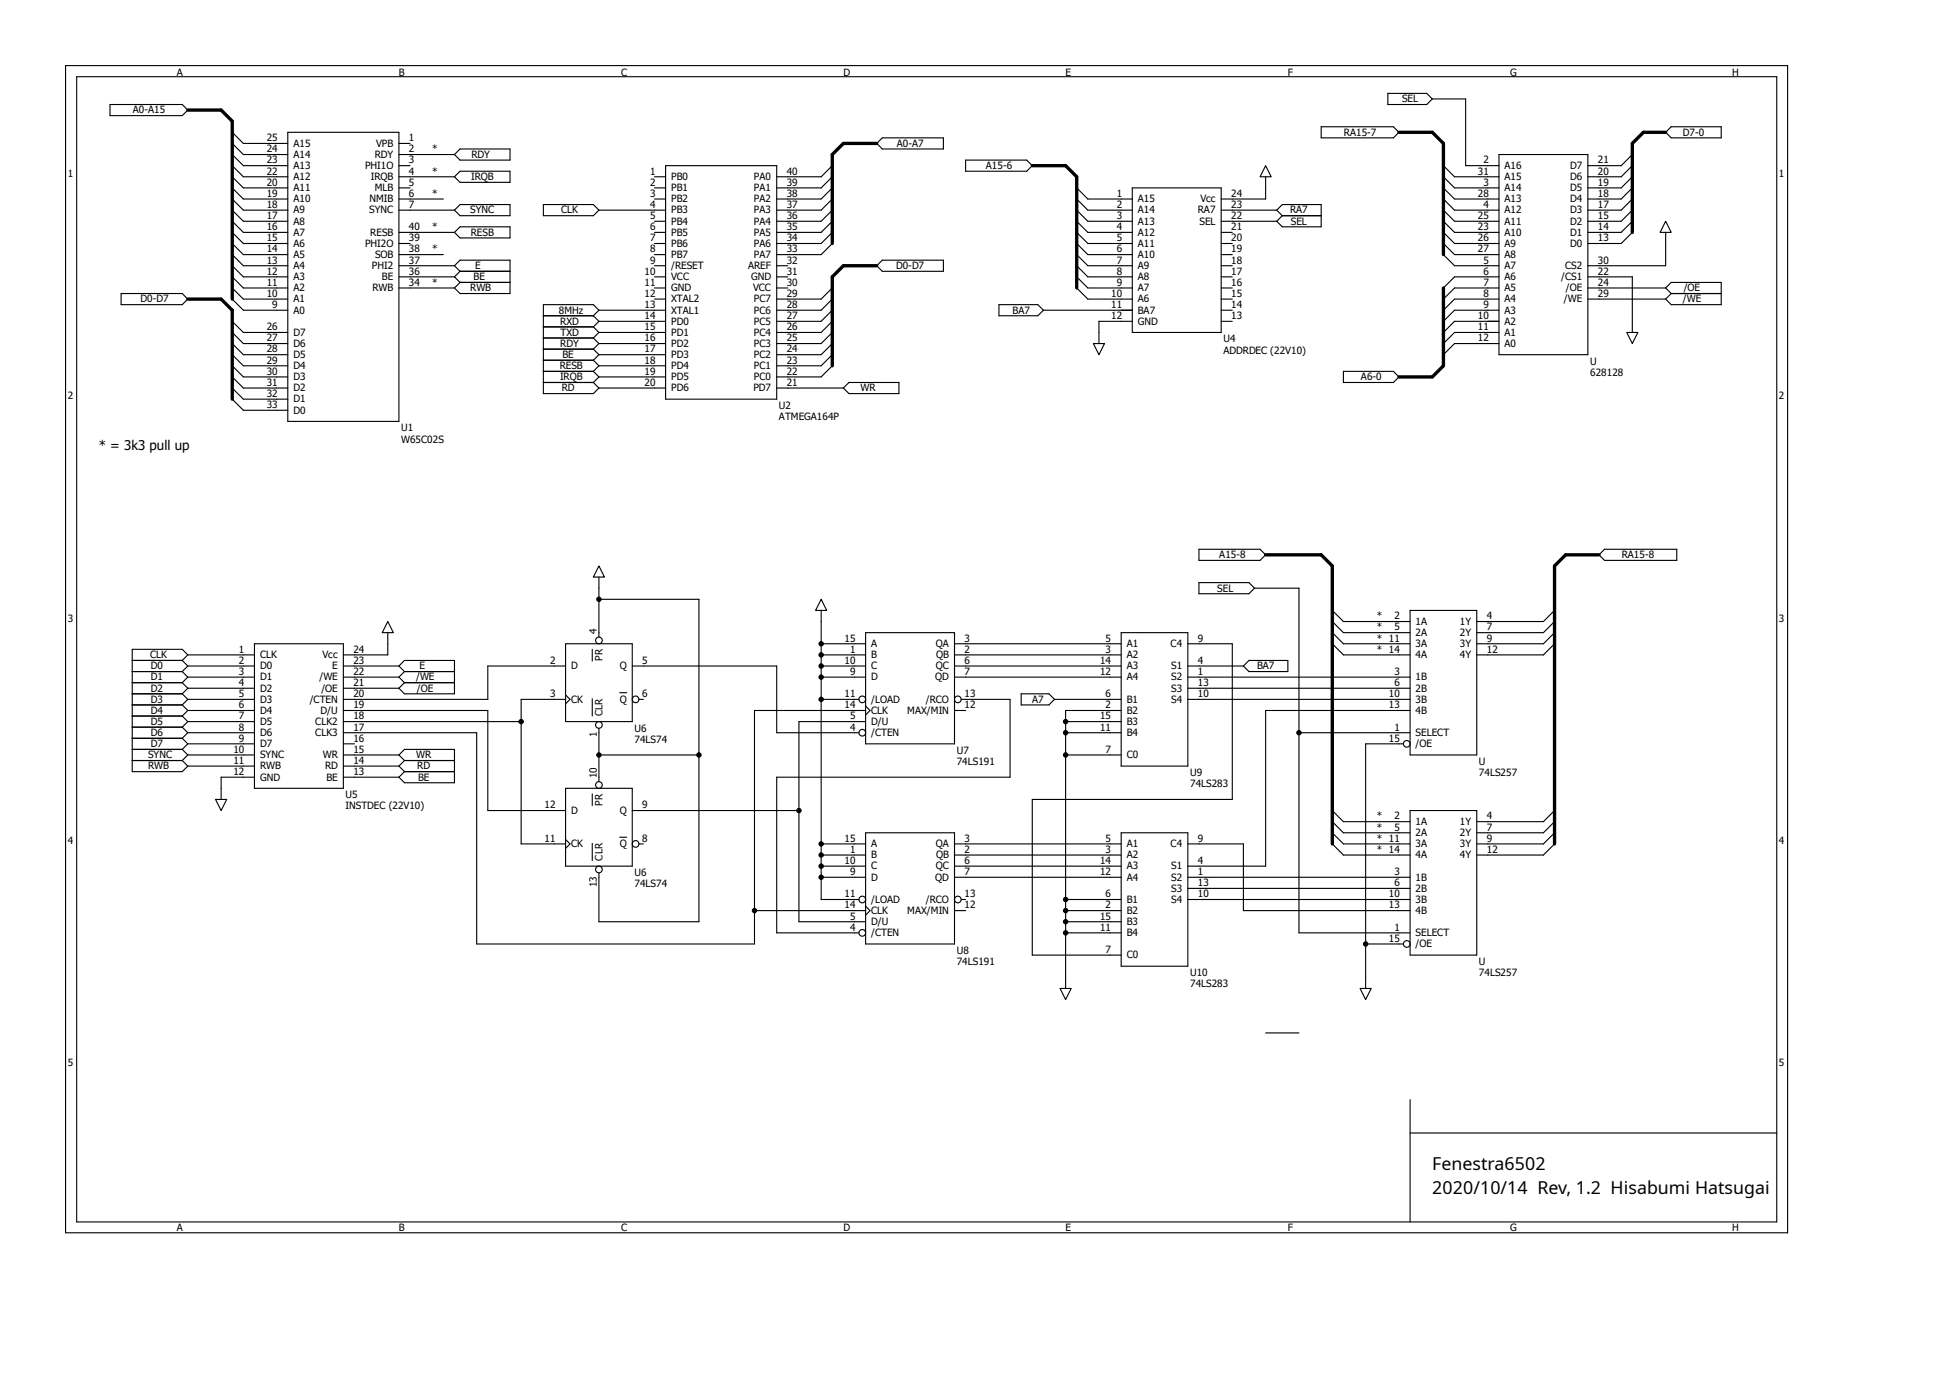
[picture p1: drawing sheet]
<svg xmlns="http://www.w3.org/2000/svg" width="297mm" height="210mm" viewBox="0 0 297 210" stroke-linecap="round" stroke-linejoin="round" font-family="sans-serif">
<g fill="none" stroke="#000" stroke-width=".17">
<path d="M10 10h262.4v177.7h-262.4zM11.7 11.7h259.1v174.4h-259.1zM16.8 15.9h11l.8 .9-.8 .8h-11zM201.3 19.3h11l.9 .9-.9 .8h-11zM211.5 14.2h5.9l.9 .9-.9 .8h-5.9zM218.3 15.1h5.1v10.1h5M35.4 23.5l1.7 1.7h6.8M35.4 25.2l1.7 1.7h6.8M35.4 26.9l1.7 1.7h6.8M35.4 28.6l1.7 1.7h6.8M35.4 30.3l1.7 1.7h6.8M35.4 32l1.7 1.7h6.8"/>
<path d="M35.4 33.7l1.7 1.7h6.8M35.4 35.4l1.7 1.7h6.8M35.4 37.1l1.7 1.7h6.8M35.4 38.8l1.7 1.7h6.8M35.4 21.8l1.7 1.7h6.8M35.4 20.2l1.7 1.6h6.8M43.9 20.2h16.9v44h-16.9zM60.8 25.2h1.7M60.8 26.9h8.5M60.8 28.6h1.7M60.8 30.3h6.8M60.8 32h8.5"/>
<path d="M60.8 35.4h8.5M60.8 37.1h1.7M60.8 38.8h6.8M60.8 23.5h8.5M60.8 21.8h1.7M70.1 22.7h7.6v1.7h-7.6l-.8-.9zM70.1 26.1h7.6v1.7h-7.6l-.8-.9zM70.1 31.2h7.6v1.7h-7.6l-.8-.9zM70.1 34.5h7.6v1.7h-7.6l-.8-.8zM82.8 31.2h7.6l.9 .8-.9 .9h-7.6zM91.3 32h10.1M99.7 26.9h1.7"/>
<path d="M99.7 28.6h1.7M99.7 30.3h1.7M99.7 33.7h1.7M99.7 35.4h1.7M99.7 37.1h1.7M99.7 38.8h1.7M101.4 25.2h17v35.6h-17zM126.8 25.2l-1.7 1.7h-6.7M126.8 26.9l-1.7 1.7h-6.7M126.8 28.6l-1.7 1.7h-6.7M126.8 30.3l-1.7 1.7h-6.7M126.8 32l-1.7 1.7h-6.7"/>
<path d="M126.8 33.7l-1.7 1.7h-6.7M126.8 35.4l-1.7 1.7h-6.7M126.8 37.1l-1.7 1.7h-6.7M133.6 21.8l.9-.8h9.3v1.7h-9.3zM147.2 24.4h9.3l.8 .8-.8 .9h-9.3zM164.1 28.6l1.7 1.7h6.8M164.1 30.3l1.7 1.7h6.8M164.1 32l1.7 1.7h6.8M164.1 33.7l1.7 1.7h6.8M164.1 35.4l1.7 1.7h6.8M164.1 37.1l1.7 1.7h6.8M164.1 38.8l1.7 1.7h6.8"/>
<path d="M172.6 28.6h13.5v22h-13.5zM186.1 32h8.5M186.1 33.7h8.5M186.1 35.4h1.7M186.1 37.1h1.7M186.1 38.8h1.7M192.9 25.2l.8 1.7h-1.7zM192.9 26.9v3.4h-6.8M194.6 32l.8-.8h5.9v3.3h-5.9l-.8-.8M194.6 32l.8 .9M195.4 32.9h5.9M195.4 32.9l-.8 .8"/>
<path d="M220 25.2l1.7 1.7h6.7M220 26.9l1.7 1.7h6.7M220 28.6l1.7 1.7h6.7M220 30.3l1.7 1.7h6.7M220 32l1.7 1.7h6.7M220 33.7l1.7 1.7h6.7M220 35.4l1.7 1.7h6.7M220 37.1l1.7 1.7h6.7M220 38.8l1.7 1.7h6.7M228.4 23.5h13.6v30.5h-13.6zM248.8 23.5l-1.7 1.7h-5.1M248.8 25.2l-1.7 1.7h-5.1"/>
<path d="M248.8 26.9l-1.7 1.7h-5.1M248.8 28.6l-1.7 1.7h-5.1M248.8 30.3l-1.7 1.7h-5.1M248.8 32l-1.7 1.7h-5.1M248.8 33.7l-1.7 1.7h-5.1M248.8 35.4l-1.7 1.7h-5.1M253.8 33.7l.9 1.7h-1.7zM253.8 35.4v5.1h-11.8M253.8 20.2l.9-.9h7.6v1.7h-7.6zM18.5 44.7h9.3l.8 .9-.8 .8h-9.3zM35.4 40.5l1.7 1.7h6.8M35.4 42.2l1.7 1.7h6.8"/>
<path d="M35.4 43.9l1.7 1.7h6.8M35.4 45.6l1.7 1.6h6.8M35.4 48.9l1.7 1.7h6.8M35.4 50.6l1.7 1.7h6.8M35.4 52.3l1.7 1.7h6.8M35.4 54l1.7 1.7h6.8M35.4 55.7l1.7 1.7h6.8M35.4 57.4l1.7 1.7h6.8M35.4 59.1l1.7 1.7h6.8M60.8 40.5h8.5M60.8 42.2h8.5M60.8 43.9h8.5"/>
<path d="M69.3 40.5l.8-.9h7.6v5.1h-7.6l-.8-.8M69.3 42.2l.8 .8M69.3 40.5l.8 .8M70.1 43h7.6M70.1 41.3l-.8 .9M70.1 41.3h7.6M70.1 43l-.8 .9M82.8 48.1h7.6M82.8 51.5h7.6M82.8 53.2h7.6M82.8 49.8h7.6M82.8 54.9h7.6"/>
<path d="M82.8 56.6h7.6M82.8 58.3h7.6M90.4 51.5l.9 .8M90.4 49.8l.9 .8M90.4 48.1l.9 .8M90.4 53.2l.9 .8M90.4 54.9l.9 .8M90.4 56.6l.9 .8M90.4 58.3l.9 .8M91.3 47.2h10.1M91.3 48.9h10.1M91.3 50.6h10.1"/>
<path d="M91.3 52.3h10.1M91.3 54h10.1M91.3 55.7h10.1M91.3 57.4h10.1M91.3 59.1h10.1M91.3 47.2l-.9 .9M91.3 48.9l-.9 .9M91.3 52.3l-.9 .9M91.3 47.2l-.9-.8h-7.6v13.5h7.6l.9-.8M91.3 50.6l-.9 .9M91.3 54l-.9 .9M91.3 55.7l-.9 .9"/>
<path d="M91.3 57.4l-.9 .9M99.7 40.5h1.7M99.7 42.2h1.7M99.7 43.9h1.7M99.7 45.6h1.7M118.4 40.5h1.7M118.4 42.2h1.7M118.4 43.9h1.7M118.4 59.1h10.1M126.8 43.9l-1.7 1.7h-6.7M126.8 45.6l-1.7 1.6h-6.7M126.8 47.2l-1.7 1.7h-6.7"/>
<path d="M126.8 48.9l-1.7 1.7h-6.7M126.8 50.6l-1.7 1.7h-6.7M126.8 52.3l-1.7 1.7h-6.7M126.8 54l-1.7 1.7h-6.7M126.8 55.7l-1.7 1.7h-6.7M129.4 58.3h7.6v1.6h-7.6l-.9-.8zM133.6 40.5l.9-.9h9.3v1.7h-9.3zM152.2 46.4h6l.8 .8-.8 .9h-6zM159 47.2h13.6M164.1 40.5l1.7 1.7h6.8M164.1 42.2l1.7 1.7h6.8M164.1 43.9l1.7 1.7h6.8"/>
<path d="M166.6 52.3h1.7l-.8 1.7zM172.6 48.9h-5.1v3.4M186.1 40.5h1.7M186.1 42.2h1.7M186.1 43.9h1.7M186.1 45.6h1.7M186.1 47.2h1.7M186.1 48.9h1.7M204.7 56.6h7.6l.9 .8-.9 .9h-7.6zM228.4 42.2h-6.7l-1.7 1.7M228.4 43.9h-6.7l-1.7 1.7M228.4 45.6h-6.7l-1.7 1.6"/>
<path d="M228.4 47.2h-6.7l-1.7 1.7M228.4 48.9h-6.7l-1.7 1.7M228.4 50.6h-6.7l-1.7 1.7M228.4 52.3h-6.7l-1.7 1.7M242 42.2h6.8v8.4M242 43.9h11.8M242 45.6h11.8M247.9 50.6h1.7l-.8 1.7zM253.8 43.9l.9-.9h7.6v3.4h-7.6l-.9-.8M253.8 43.9l.9 .8M254.7 44.7l-.9 .9M254.7 44.7h7.6"/>
<path d="M35.4 60.8l1.7 1.7h6.8M28.6 99.7h10.2M28.6 99.7l-.8-.8h-7.6v18.6h7.6l.8-.8M28.6 99.7l-.8 .9M38.8 98h13.5v22.1h-13.5zM59.1 94.7l.8 1.7h-1.6zM59.1 96.4v3.3h-6.8M86.2 98h10.2v11.9h-10.2zM90.3 98.9v1.8M91.3 86.2l.8 1.7h-1.7zM91.3 87.9v9.1M91.3 91.3h15.2v49.1h-15.2v-7.5"/>
<path d="M125.1 91.3l.9 1.7h-1.7zM125.1 98h6.8M125.1 99.7h6.8M125.1 93v44h5.8M131.9 96.4h13.6v16.9h-13.6zM145.5 98h25.4M145.5 99.7h25.4M170.9 96.4h10.1v20.3h-10.1zM181 98h6.8v23.8h-30.5v23.7h13.6M182.7 83.7h9.3l.9 .8-.9 .8h-9.3zM182.7 88.7h7.6l.9 .9-.9 .8h-7.6zM191.2 89.6h6.8v52.5h16.9"/>
<path d="M203 96.4l1.7 1.6h10.2M203 98l1.7 1.7h10.2M203 94.7l1.7 1.7h10.2M203 93l1.7 1.7h10.2M214.9 93h10.1v22h-10.1zM236.9 96.4l-1.7 1.6h-10.2M236.9 98l-1.7 1.7h-10.2M236.9 94.7l-1.7 1.7h-10.2M236.9 93l-1.7 1.7h-10.2M244.5 83.7h11v1.6h-11l-.8-.8zM20.2 100.6h7.6M20.2 102.3h7.6"/>
<path d="M20.2 104h7.6M20.2 105.7h7.6M20.2 107.4h7.6M20.2 109.1h7.6M20.2 110.7h7.6M20.2 112.4h7.6M20.2 114.1h7.6M20.2 115.8h7.6M27.8 100.6l.8 .8M27.8 102.3l.8 .8M27.8 104l.8 .8M27.8 105.7l.8 .8"/>
<path d="M27.8 107.4l.8 .8M27.8 109.1l.8 .8M27.8 110.7l.8 .9M27.8 112.4l.8 .9M27.8 114.1l.8 .9M27.8 115.8l.8 .9M28.6 101.4h10.2M28.6 106.5h10.2M28.6 109.9h10.2M28.6 103.1h10.2M28.6 108.2h10.2M28.6 111.6h10.2"/>
<path d="M28.6 113.3h10.2M28.6 115h10.2M28.6 104.8h10.2M28.6 116.7h10.2M28.6 101.4l-.8 .9M28.6 103.1l-.8 .9M28.6 104.8l-.8 .9M28.6 106.5l-.8 .9M28.6 108.2l-.8 .9M28.6 109.9l-.8 .8M28.6 111.6l-.8 .8M28.6 113.3l-.8 .8"/>
<path d="M28.6 115l-.8 .8M38.8 118.4h-5.1v3.4M52.3 108.2h22v15.2h11.9M52.3 101.4h8.5M52.3 109.9h27.1M52.3 103.1h8.5M52.3 113.3h1.7M52.3 115h8.5M52.3 104.8h8.5M52.3 116.7h8.5M52.3 118.4h8.5M60.8 101.4l.8-.8h7.7v5.1h-7.7l-.8-.9"/>
<path d="M60.8 115l.8-.9h7.7v5.1h-7.7l-.8-.8M60.8 101.4l.8 .9M60.8 103.1l.8 .9M60.8 115l.8 .8M60.8 116.7l.8 .8M61.6 117.5l-.8 .9M61.6 115.8l-.8 .9M61.6 102.3h7.7M61.6 104h7.7M61.6 115.8h7.7M61.6 117.5h7.7M61.6 102.3l-.8 .8"/>
<path d="M61.6 104l-.8 .8M86.2 106.5h-6.8v22h6.8M86.2 101.4h-11.9v5.1h-22M86.2 105.8l.7 .7-.7 .7M90.3 106.4v2.7M91.3 110.9v8.1M91.3 115h15.2M94.4 105.5h1.1M96.4 101.4h22v10.2h12.5M97.4 106.5h.6M125.1 101.4h6.8M125.1 106.5h5.8"/>
<path d="M125.1 103.1h6.8M131.9 109.9h-10.1v30.5h10.1M131.9 108.2h-16.9v35.6h-42.4v-32.2h-20.3M131.9 107.5l.7 .7-.7 .7M145.5 101.4h25.4M145.5 103.1h25.4M145.5 108.2h1.7M146.5 106.5h7.4v11.9h-35.5v23.7h12.5M155.6 105.7h4.3l.8 .8-.8 .9h-4.3zM160.7 106.5h10.2M162.4 109.9h8.5M162.4 111.6h8.5"/>
<path d="M162.4 115h8.5M170.9 108.2h-8.5v42.3M181 101.4h8.5M181 106.5h33.9M181 103.1h33.9M181 104.8h33.9M189.5 101.4l.8-.8h6v1.7h-6zM198 111.6h16.9M213.9 113.3h-5.8v37.2M214.9 108.2h-22v23.7h-11.9M32.9 121.8h1.6l-.8 1.6zM86.2 127.8l.7 .7-.7 .7"/>
<path d="M86.2 120.1h10.2v11.8h-10.2zM90.3 120.9v1.8M90.3 128.4v2.7M94.4 127.5h1.1M96.4 123.4h25.4M97.4 128.5h.6M115 138.7h16.9M125.1 128.5h6.8M125.1 131.9h6.8M125.1 130.2h6.8M125.1 133.6h6.8M131.9 126.8h13.6v17h-13.6z"/>
<path d="M131.9 138l.7 .7-.7 .7M145.5 128.5h25.4M145.5 131.9h25.4M145.5 130.2h25.4M145.5 133.6h25.4M145.5 138.7h1.7M146.5 137h.7M162.4 138.7h8.5M162.4 137h8.5M170.9 126.8h10.1v20.4h-10.1zM181 128.5h8.5v10.2h25.4M181 133.6h33.9"/>
<path d="M181 137h33.9M181 135.3h33.9M203 126.8l1.7 1.7h10.2M203 128.5l1.7 1.7h10.2M203 125.1l1.7 1.7h10.2M203 123.4l1.7 1.7h10.2M214.9 123.4h10.1v22.1h-10.1zM236.9 126.8l-1.7 1.7h-10.2M236.9 128.5l-1.7 1.7h-10.2M236.9 125.1l-1.7 1.7h-10.2M236.9 123.4l-1.7 1.7h-10.2M161.5 150.5h1.7l-.8 1.7z"/>
<path d="M162.4 140.4h8.5M162.4 142.1h8.5M192.9 157.3h5.1M207.3 150.5h1.7l-.9 1.7zM208.1 143.8h5.8M214.9 172.6h55.9M214.9 167.5v18.6"/>
<circle cx="91.3" cy="97.5" r=".51"/>
<circle cx="91.3" cy="119.5" r=".51"/>
<circle cx="91.3" cy="110.4" r=".51"/>
<circle cx="96.9" cy="106.5" r=".51"/>
<circle cx="131.4" cy="111.6" r=".51"/>
<circle cx="131.4" cy="106.5" r=".51"/>
<circle cx="146" cy="106.5" r=".51"/>
<circle cx="214.4" cy="113.3" r=".51"/>
<circle cx="91.3" cy="132.4" r=".51"/>
<circle cx="96.9" cy="128.5" r=".51"/>
<circle cx="131.4" cy="137" r=".51"/>
<circle cx="146" cy="137" r=".51"/>
<circle cx="131.4" cy="142.1" r=".51"/>
<circle cx="214.4" cy="143.8" r=".51"/>
</g>
<path d="M28.6 16.8h5.1l1.7 1.7v27.1M133.6 21.8h-5.1l-1.7 1.7v13.6M157.3 25.2h5.1l1.7 1.7v17M213.2 20.2h5.1l1.7 1.6v17M253.8 20.2h-3.4l-1.6 1.6v13.6M28.6 45.6h5.1l1.7 1.6v13.6M133.6 40.5h-5.1l-1.7 1.7v13.5M220 43.9v11.8l-1.7 1.7h-5.1M192.9 84.5h8.4l1.7 1.7v42.3M243.7 84.5h-5.1l-1.7 1.7v42.3" fill="none" stroke="#000" stroke-width=".51"/>
<g fill="#000" stroke="#000" stroke-width=".15">
<circle cx="91.3" cy="91.3" r=".34"/>
<circle cx="125.1" cy="99.7" r=".34"/>
<circle cx="125.1" cy="98" r=".34"/>
<circle cx="79.4" cy="109.9" r=".34"/>
<circle cx="91.3" cy="115" r=".34"/>
<circle cx="106.5" cy="115" r=".34"/>
<circle cx="125.1" cy="103.1" r=".34"/>
<circle cx="125.1" cy="101.4" r=".34"/>
<circle cx="125.1" cy="106.5" r=".34"/>
<circle cx="162.4" cy="109.9" r=".34"/>
<circle cx="162.4" cy="111.6" r=".34"/>
<circle cx="162.4" cy="115" r=".34"/>
<circle cx="198" cy="111.6" r=".34"/>
<circle cx="115" cy="138.7" r=".34"/>
<circle cx="121.8" cy="123.4" r=".34"/>
<circle cx="125.1" cy="131.9" r=".34"/>
<circle cx="125.1" cy="133.6" r=".34"/>
<circle cx="125.1" cy="130.2" r=".34"/>
<circle cx="125.1" cy="128.5" r=".34"/>
<circle cx="162.4" cy="138.7" r=".34"/>
<circle cx="162.4" cy="137" r=".34"/>
<circle cx="162.4" cy="140.4" r=".34"/>
<circle cx="162.4" cy="142.1" r=".34"/>
<circle cx="208.1" cy="143.8" r=".34"/>
</g>
<g font-size="2.7">
<text x="218.3" y="178.2">Fenestra6502</text>
<text x="218.3" y="181.9">2020/10/14 Rev, 1.2 Hisabumi Hatsugai</text>
</g>
<text font-size="2" x="15.1" y="68.5">* = 3k3 pull up</text>
<g font-size="1.5">
<text x="26.9" y="11.5">A</text>
<text x="60.8" y="11.5">B</text>
<text x="94.7" y="11.5">C</text>
<text x="128.5" y="11.5">D</text>
<text x="162.4" y="11.5">E</text>
<text x="196.3" y="11.5">F</text>
<text x="230.1" y="11.5">G</text>
<text x="264" y="11.5">H</text>
<text x="20.2" y="17.3">A0-A15</text>
<text x="213.7" y="15.6">SEL</text>
<text x="40.6" y="21.5">25</text>
<text x="40.6" y="23.2">24</text>
<text x="44.7" y="22.4">A15</text>
<text x="57.3" y="22.4">VPB</text>
<text x="62.3" y="21.5">1</text>
<text x="62.3" y="23.2">2</text>
<text x="65.9" y="23.2">*</text>
<text x="136.7" y="22.4">A0-A7</text>
<text x="204.8" y="20.7">RA15-7</text>
<text x="256.5" y="20.7">D7-0</text>
<text x="10.3" y="26.9">1</text>
<text x="40.6" y="24.9">23</text>
<text x="40.6" y="26.6">22</text>
<text x="40.6" y="28.3">20</text>
<text x="40.6" y="30">19</text>
<text x="44.7" y="24">A14</text>
<text x="44.7" y="25.7">A13</text>
<text x="44.7" y="27.4">A12</text>
<text x="44.7" y="29.1">A11</text>
<text x="55.6" y="25.7">PHI1O</text>
<text x="56.5" y="27.4">IRQB</text>
<text x="57.1" y="24">RDY</text>
<text x="57.1" y="29.1">MLB</text>
<text x="62.3" y="24.9">3</text>
<text x="62.3" y="26.6">4</text>
<text x="62.3" y="28.3">5</text>
<text x="62.3" y="30">6</text>
<text x="65.9" y="30">*</text>
<text x="65.9" y="26.6">*</text>
<text x="71.8" y="27.4">IRQB</text>
<text x="71.8" y="24">RDY</text>
<text x="99.1" y="26.6">1</text>
<text x="99.1" y="28.3">2</text>
<text x="99.1" y="30">3</text>
<text x="102.3" y="27.4">PB0</text>
<text x="102.3" y="29.1">PB1</text>
<text x="114.9" y="27.4">PA0</text>
<text x="114.9" y="29.1">PA1</text>
<text x="119.9" y="26.6">40</text>
<text x="119.9" y="28.3">39</text>
<text x="119.9" y="30">38</text>
<text x="150.2" y="25.7">A15-6</text>
<text x="170.2" y="30">1</text>
<text x="187.6" y="30">24</text>
<text x="225.2" y="26.6">31</text>
<text x="225.2" y="30">28</text>
<text x="226.1" y="24.9">2</text>
<text x="226.1" y="28.3">3</text>
<text x="229.3" y="25.7">A16</text>
<text x="229.3" y="27.4">A15</text>
<text x="229.3" y="29.1">A14</text>
<text x="239.3" y="25.7">D7</text>
<text x="239.3" y="27.4">D6</text>
<text x="239.3" y="29.1">D5</text>
<text x="243.5" y="24.9">21</text>
<text x="243.5" y="26.6">20</text>
<text x="243.5" y="28.3">19</text>
<text x="243.5" y="30">18</text>
<text x="271.1" y="26.9">1</text>
<text x="40.6" y="31.7">18</text>
<text x="40.6" y="33.4">17</text>
<text x="40.6" y="35.1">16</text>
<text x="44.7" y="30.8">A10</text>
<text x="44.7" y="32.5">A9</text>
<text x="44.7" y="34.2">A8</text>
<text x="44.7" y="35.9">A7</text>
<text x="56.3" y="32.5">SYNC</text>
<text x="56.3" y="30.8">NMIB</text>
<text x="56.4" y="35.9">RESB</text>
<text x="62.3" y="31.7">7</text>
<text x="62.3" y="35.1">40</text>
<text x="65.9" y="35.1">*</text>
<text x="71.7" y="32.5">SYNC</text>
<text x="71.8" y="35.9">RESB</text>
<text x="85.5" y="32.5">CLK</text>
<text x="99.1" y="31.7">4</text>
<text x="99.1" y="33.4">5</text>
<text x="99.1" y="35.1">6</text>
<text x="102.3" y="30.8">PB2</text>
<text x="102.3" y="32.5">PB3</text>
<text x="102.3" y="34.2">PB4</text>
<text x="102.3" y="35.9">PB5</text>
<text x="114.9" y="30.8">PA2</text>
<text x="114.9" y="32.5">PA3</text>
<text x="114.9" y="34.2">PA4</text>
<text x="114.9" y="35.9">PA5</text>
<text x="119.9" y="31.7">37</text>
<text x="119.9" y="33.4">36</text>
<text x="119.9" y="35.1">35</text>
<text x="170.2" y="31.7">2</text>
<text x="170.2" y="33.4">3</text>
<text x="170.2" y="35.1">4</text>
<text x="173.4" y="30.8">A15</text>
<text x="173.4" y="32.5">A14</text>
<text x="173.4" y="34.2">A13</text>
<text x="173.4" y="35.9">A12</text>
<text x="182.5" y="32.5">RA7</text>
<text x="182.8" y="34.2">SEL</text>
<text x="182.9" y="30.8">Vcc</text>
<text x="187.6" y="31.7">23</text>
<text x="187.6" y="33.4">22</text>
<text x="187.6" y="35.1">21</text>
<text x="196.6" y="32.5">RA7</text>
<text x="196.7" y="34.2">SEL</text>
<text x="225.2" y="33.4">25</text>
<text x="225.2" y="35.1">23</text>
<text x="226.1" y="31.7">4</text>
<text x="229.3" y="30.8">A13</text>
<text x="229.3" y="32.5">A12</text>
<text x="229.3" y="34.2">A11</text>
<text x="229.3" y="35.9">A10</text>
<text x="239.3" y="30.8">D4</text>
<text x="239.3" y="32.5">D3</text>
<text x="239.3" y="34.2">D2</text>
<text x="239.3" y="35.9">D1</text>
<text x="243.5" y="31.7">17</text>
<text x="243.5" y="33.4">15</text>
<text x="243.5" y="35.1">14</text>
<text x="40.6" y="36.7">15</text>
<text x="40.6" y="38.4">14</text>
<text x="40.6" y="40.1">13</text>
<text x="40.6" y="41.8">12</text>
<text x="44.7" y="37.6">A6</text>
<text x="44.7" y="39.3">A5</text>
<text x="44.7" y="41">A4</text>
<text x="55.6" y="37.6">PHI2O</text>
<text x="56.7" y="41">PHI2</text>
<text x="57.1" y="39.3">SOB</text>
<text x="62.3" y="36.7">39</text>
<text x="62.3" y="38.4">38</text>
<text x="62.3" y="40.1">37</text>
<text x="62.3" y="41.8">36</text>
<text x="65.9" y="38.4">*</text>
<text x="72.4" y="41">E</text>
<text x="98.2" y="41.8">10</text>
<text x="99.1" y="36.7">7</text>
<text x="99.1" y="38.4">8</text>
<text x="99.1" y="40.1">9</text>
<text x="102.3" y="37.6">PB6</text>
<text x="102.3" y="39.3">PB7</text>
<text x="102.3" y="41">/RESET</text>
<text x="114" y="41">AREF</text>
<text x="114.9" y="37.6">PA6</text>
<text x="114.9" y="39.3">PA7</text>
<text x="119.9" y="36.7">34</text>
<text x="119.9" y="38.4">33</text>
<text x="119.9" y="40.1">32</text>
<text x="119.9" y="41.8">31</text>
<text x="136.6" y="41">D0-D7</text>
<text x="170.2" y="36.7">5</text>
<text x="170.2" y="38.4">6</text>
<text x="170.2" y="40.1">7</text>
<text x="170.2" y="41.8">8</text>
<text x="173.4" y="37.6">A11</text>
<text x="173.4" y="39.3">A10</text>
<text x="173.4" y="41">A9</text>
<text x="187.6" y="36.7">20</text>
<text x="187.6" y="38.4">19</text>
<text x="187.6" y="40.1">18</text>
<text x="187.6" y="41.8">17</text>
<text x="225.2" y="36.7">26</text>
<text x="225.2" y="38.4">27</text>
<text x="226.1" y="40.1">5</text>
<text x="226.1" y="41.8">6</text>
<text x="229.3" y="37.6">A9</text>
<text x="229.3" y="39.3">A8</text>
<text x="229.3" y="41">A7</text>
<text x="238.5" y="41">CS2</text>
<text x="239.3" y="37.6">D0</text>
<text x="243.5" y="36.7">13</text>
<text x="243.5" y="40.1">30</text>
<text x="243.5" y="41.8">22</text>
<text x="21.4" y="46.1">D0-D7</text>
<text x="40.6" y="43.5">11</text>
<text x="40.6" y="45.2">10</text>
<text x="41.5" y="46.9">9</text>
<text x="44.7" y="42.7">A3</text>
<text x="44.7" y="44.4">A2</text>
<text x="44.7" y="46.1">A1</text>
<text x="44.7" y="47.8">A0</text>
<text x="56.8" y="44.4">RWB</text>
<text x="58.2" y="42.7">BE</text>
<text x="62.3" y="43.5">34</text>
<text x="65.9" y="43.5">*</text>
<text x="71.7" y="44.4">RWB</text>
<text x="72.2" y="42.7">BE</text>
<text x="85.2" y="47.8">8MHz</text>
<text x="98.2" y="43.5">11</text>
<text x="98.2" y="45.2">12</text>
<text x="98.2" y="46.9">13</text>
<text x="102.3" y="42.7">VCC</text>
<text x="102.3" y="44.4">GND</text>
<text x="102.3" y="46.1">XTAL2</text>
<text x="102.3" y="47.8">XTAL1</text>
<text x="114.5" y="42.7">GND</text>
<text x="114.8" y="44.4">VCC</text>
<text x="114.9" y="46.1">PC7</text>
<text x="114.9" y="47.8">PC6</text>
<text x="119.9" y="43.5">30</text>
<text x="119.9" y="45.2">29</text>
<text x="119.9" y="46.9">28</text>
<text x="154.3" y="47.8">BA7</text>
<text x="169.3" y="45.2">10</text>
<text x="169.3" y="46.9">11</text>
<text x="170.2" y="43.5">9</text>
<text x="173.4" y="42.7">A8</text>
<text x="173.4" y="44.4">A7</text>
<text x="173.4" y="46.1">A6</text>
<text x="173.4" y="47.8">BA7</text>
<text x="187.6" y="43.5">16</text>
<text x="187.6" y="45.2">15</text>
<text x="187.6" y="46.9">14</text>
<text x="226.1" y="43.5">7</text>
<text x="226.1" y="45.2">8</text>
<text x="226.1" y="46.9">9</text>
<text x="229.3" y="42.7">A6</text>
<text x="229.3" y="44.4">A5</text>
<text x="229.3" y="46.1">A4</text>
<text x="229.3" y="47.8">A3</text>
<text x="237.9" y="42.7">/CS1</text>
<text x="238.3" y="46.1">/WE</text>
<text x="238.6" y="44.4">/OE</text>
<text x="243.5" y="43.5">24</text>
<text x="243.5" y="45.2">29</text>
<text x="256.5" y="46.1">/WE</text>
<text x="256.6" y="44.4">/OE</text>
<text x="40.6" y="50.3">26</text>
<text x="40.6" y="52">27</text>
<text x="40.6" y="53.7">28</text>
<text x="44.7" y="51.1">D7</text>
<text x="44.7" y="52.8">D6</text>
<text x="85.4" y="52.8">RDY</text>
<text x="85.4" y="49.4">RXD</text>
<text x="85.4" y="51.1">TXD</text>
<text x="98.2" y="48.6">14</text>
<text x="98.2" y="50.3">15</text>
<text x="98.2" y="52">16</text>
<text x="98.2" y="53.7">17</text>
<text x="102.3" y="49.4">PD0</text>
<text x="102.3" y="51.1">PD1</text>
<text x="102.3" y="52.8">PD2</text>
<text x="114.9" y="49.4">PC5</text>
<text x="114.9" y="51.1">PC4</text>
<text x="114.9" y="52.8">PC3</text>
<text x="119.9" y="48.6">27</text>
<text x="119.9" y="50.3">26</text>
<text x="119.9" y="52">25</text>
<text x="119.9" y="53.7">24</text>
<text x="169.3" y="48.6">12</text>
<text x="173.4" y="49.4">GND</text>
<text x="186.4" y="53.8">ADDRDEC (22V10)</text>
<text x="186.4" y="52.2">U4</text>
<text x="187.6" y="48.6">13</text>
<text x="225.2" y="48.6">10</text>
<text x="225.2" y="50.3">11</text>
<text x="225.2" y="52">12</text>
<text x="229.3" y="49.4">A2</text>
<text x="229.3" y="51.1">A1</text>
<text x="229.3" y="52.8">A0</text>
<text x="40.6" y="55.4">29</text>
<text x="40.6" y="57.1">30</text>
<text x="40.6" y="58.8">31</text>
<text x="44.7" y="54.5">D5</text>
<text x="44.7" y="56.2">D4</text>
<text x="44.7" y="57.9">D3</text>
<text x="44.7" y="59.6">D2</text>
<text x="85.3" y="56.2">RESB</text>
<text x="85.3" y="57.9">IRQB</text>
<text x="85.6" y="59.6">RD</text>
<text x="85.7" y="54.5">BE</text>
<text x="98.2" y="55.4">18</text>
<text x="98.2" y="57.1">19</text>
<text x="98.2" y="58.8">20</text>
<text x="102.3" y="54.5">PD3</text>
<text x="102.3" y="56.2">PD4</text>
<text x="102.3" y="57.9">PD5</text>
<text x="102.3" y="59.6">PD6</text>
<text x="114.8" y="59.6">PD7</text>
<text x="114.9" y="54.5">PC2</text>
<text x="114.9" y="56.2">PC1</text>
<text x="114.9" y="57.9">PC0</text>
<text x="119.9" y="55.4">23</text>
<text x="119.9" y="57.1">22</text>
<text x="119.9" y="58.8">21</text>
<text x="131.1" y="59.6">WR</text>
<text x="207.4" y="57.9">A6-0</text>
<text x="242.3" y="57.2">628128</text>
<text x="242.3" y="55.5">U</text>
<text x="10.3" y="60.8">2</text>
<text x="40.6" y="60.5">32</text>
<text x="40.6" y="62.1">33</text>
<text x="44.7" y="61.3">D1</text>
<text x="44.7" y="63">D0</text>
<text x="61.1" y="65.7">U1</text>
<text x="118.7" y="64">ATMEGA164P</text>
<text x="118.7" y="62.3">U2</text>
<text x="271.1" y="60.8">2</text>
<text x="61.1" y="67.4">W65C02S</text>
<text x="185.8" y="85">A15-8</text>
<text x="247.1" y="85">RA15-8</text>
<text x="10.3" y="94.7">3</text>
<text x="185.5" y="90.1">SEL</text>
<text x="209.8" y="94.3">*</text>
<text x="212.5" y="94.3">2</text>
<text x="215.7" y="95.2">1A</text>
<text x="222.5" y="95.2">1Y</text>
<text x="226.6" y="94.3">4</text>
<text x="271.1" y="94.7">3</text>
<text x="22.9" y="100.2">CLK</text>
<text x="23" y="101.9">D0</text>
<text x="36.4" y="99.4">1</text>
<text x="36.4" y="101.1">2</text>
<text x="39.6" y="100.2">CLK</text>
<text x="39.6" y="101.9">D0</text>
<text x="49.1" y="100.2">Vcc</text>
<text x="50.6" y="101.9">E</text>
<text x="53.8" y="99.4">24</text>
<text x="53.8" y="101.1">23</text>
<text x="63.9" y="101.9">E</text>
<text x="83.8" y="101.1">2</text>
<text x="87" y="101.9">D</text>
<text x="91" y="96.5" transform="rotate(-90 91 96.5)">4</text>
<text x="91.8" y="100.7" transform="rotate(-90 91.8 100.7)">PR</text>
<text x="94.4" y="101.9">Q</text>
<text x="97.9" y="101.1">5</text>
<text x="128.7" y="97.7">15</text>
<text x="128.7" y="101.1">10</text>
<text x="129.5" y="99.4">1</text>
<text x="132.8" y="98.6">A</text>
<text x="132.8" y="100.2">B</text>
<text x="132.8" y="101.9">C</text>
<text x="142.6" y="98.6">QA</text>
<text x="142.6" y="101.9">QC</text>
<text x="142.7" y="100.2">QB</text>
<text x="147" y="97.7">3</text>
<text x="147" y="99.4">2</text>
<text x="147" y="101.1">6</text>
<text x="167.6" y="101.1">14</text>
<text x="168.5" y="97.7">5</text>
<text x="168.5" y="99.4">3</text>
<text x="171.7" y="98.6">A1</text>
<text x="171.7" y="100.2">A2</text>
<text x="171.7" y="101.9">A3</text>
<text x="178.4" y="98.6">C4</text>
<text x="178.5" y="101.9">S1</text>
<text x="182.5" y="97.7">9</text>
<text x="182.5" y="101.1">4</text>
<text x="191.6" y="101.9">BA7</text>
<text x="209.8" y="97.7">* 11</text>
<text x="209.8" y="99.4">* 14</text>
<text x="209.8" y="96">*</text>
<text x="212.5" y="96">5</text>
<text x="215.7" y="96.9">2A</text>
<text x="215.7" y="98.6">3A</text>
<text x="215.7" y="100.2">4A</text>
<text x="222.5" y="96.9">2Y</text>
<text x="222.5" y="98.6">3Y</text>
<text x="222.5" y="100.2">4Y</text>
<text x="226.6" y="96">7</text>
<text x="226.6" y="97.7">9</text>
<text x="226.6" y="99.4">12</text>
<text x="23" y="103.6">D1</text>
<text x="23" y="105.3">D2</text>
<text x="23" y="107">D3</text>
<text x="36.4" y="102.8">3</text>
<text x="36.4" y="104.5">4</text>
<text x="36.4" y="106.2">5</text>
<text x="36.4" y="107.9">6</text>
<text x="39.6" y="103.6">D1</text>
<text x="39.6" y="105.3">D2</text>
<text x="39.6" y="107">D3</text>
<text x="47.2" y="107">/CTEN</text>
<text x="48.7" y="103.6">/WE</text>
<text x="49" y="105.3">/OE</text>
<text x="53.8" y="102.8">22</text>
<text x="53.8" y="104.5">21</text>
<text x="53.8" y="106.2">20</text>
<text x="53.8" y="107.9">19</text>
<text x="63.4" y="103.6">/WE</text>
<text x="63.5" y="105.3">/OE</text>
<text x="83.8" y="106.2">3</text>
<text x="87" y="107">CK</text>
<text x="94.4" y="107">Q</text>
<text x="97.9" y="106.2">6</text>
<text x="128.7" y="106.2">11</text>
<text x="128.7" y="107.9">14</text>
<text x="129.5" y="102.8">9</text>
<text x="132.8" y="103.6">D</text>
<text x="132.8" y="107">/LOAD</text>
<text x="141.1" y="107">/RCO</text>
<text x="142.5" y="103.6">QD</text>
<text x="147" y="102.8">7</text>
<text x="147" y="107.9">12</text>
<text x="147" y="106.2">13</text>
<text x="157.3" y="107">A7</text>
<text x="167.6" y="102.8">12</text>
<text x="168.5" y="106.2">6</text>
<text x="168.5" y="107.9">2</text>
<text x="171.7" y="103.6">A4</text>
<text x="171.7" y="107">B1</text>
<text x="178.5" y="103.6">S2</text>
<text x="178.5" y="105.3">S3</text>
<text x="178.5" y="107">S4</text>
<text x="182.5" y="102.8">1</text>
<text x="182.5" y="104.5">13</text>
<text x="182.5" y="106.2">10</text>
<text x="211.7" y="106.2">10</text>
<text x="211.7" y="107.9">13</text>
<text x="212.5" y="102.8">3</text>
<text x="212.5" y="104.5">6</text>
<text x="215.7" y="103.6">1B</text>
<text x="215.7" y="105.3">2B</text>
<text x="215.7" y="107">3B</text>
<text x="23" y="108.7">D4</text>
<text x="23" y="110.4">D5</text>
<text x="23" y="112.1">D6</text>
<text x="23" y="113.8">D7</text>
<text x="36.4" y="109.6">7</text>
<text x="36.4" y="111.3">8</text>
<text x="36.4" y="112.9">9</text>
<text x="39.6" y="108.7">D4</text>
<text x="39.6" y="110.4">D5</text>
<text x="39.6" y="112.1">D6</text>
<text x="39.6" y="113.8">D7</text>
<text x="48" y="110.4">CLK2</text>
<text x="48" y="112.1">CLK3</text>
<text x="48.9" y="108.7">D/U</text>
<text x="53.8" y="109.6">18</text>
<text x="53.8" y="111.3">17</text>
<text x="53.8" y="112.9">16</text>
<text x="91" y="112.3" transform="rotate(-90 91 112.3)">1</text>
<text x="91.8" y="109" transform="rotate(-90 91.8 109)">CLR</text>
<text x="96.7" y="113.1">74LS74</text>
<text x="96.7" y="111.4">U6</text>
<text x="129.5" y="109.6">5</text>
<text x="129.5" y="111.3">4</text>
<text x="132.8" y="110.4">D/U</text>
<text x="132.8" y="108.7">CLK</text>
<text x="132.8" y="112.1">/CTEN</text>
<text x="138.3" y="108.7">MAX/MIN</text>
<text x="167.6" y="109.6">15</text>
<text x="167.6" y="111.3">11</text>
<text x="171.7" y="108.7">B2</text>
<text x="171.7" y="110.4">B3</text>
<text x="171.7" y="112.1">B4</text>
<text x="211.7" y="112.9">15</text>
<text x="212.5" y="111.3">1</text>
<text x="215.7" y="108.7">4B</text>
<text x="215.7" y="113.8">/OE</text>
<text x="215.7" y="112.1">SELECT</text>
<text x="22.6" y="115.5">SYNC</text>
<text x="22.6" y="117.2">RWB</text>
<text x="35.6" y="114.6">10</text>
<text x="35.6" y="116.3">11</text>
<text x="35.6" y="118">12</text>
<text x="39.6" y="115.5">SYNC</text>
<text x="39.6" y="117.2">RWB</text>
<text x="39.6" y="118.9">GND</text>
<text x="49.2" y="115.5">WR</text>
<text x="49.5" y="117.2">RD</text>
<text x="49.7" y="118.9">BE</text>
<text x="53.8" y="114.6">15</text>
<text x="53.8" y="116.3">14</text>
<text x="53.8" y="118">13</text>
<text x="63.4" y="115.5">WR</text>
<text x="63.6" y="117.2">RD</text>
<text x="63.7" y="118.9">BE</text>
<text x="91" y="118.5" transform="rotate(-90 91 118.5)">10</text>
<text x="145.8" y="116.5">74LS191</text>
<text x="145.8" y="114.8">U7</text>
<text x="168.5" y="114.6">7</text>
<text x="171.7" y="115.5">C0</text>
<text x="181.4" y="119.9">74LS283</text>
<text x="181.4" y="118.2">U9</text>
<text x="225.4" y="118.2">74LS257</text>
<text x="225.4" y="116.5">U</text>
<text x="52.7" y="123.3">INSTDEC (22V10)</text>
<text x="52.7" y="121.6">U5</text>
<text x="83" y="123.1">12</text>
<text x="87" y="124">D</text>
<text x="91.8" y="122.7" transform="rotate(-90 91.8 122.7)">PR</text>
<text x="94.4" y="124">Q</text>
<text x="97.9" y="123.1">9</text>
<text x="209.8" y="124.8">*</text>
<text x="212.5" y="124.8">2</text>
<text x="215.7" y="125.6">1A</text>
<text x="222.5" y="125.6">1Y</text>
<text x="226.6" y="124.8">4</text>
<text x="10.3" y="128.5">4</text>
<text x="83" y="128.2">11</text>
<text x="87" y="129">CK</text>
<text x="91.8" y="131.1" transform="rotate(-90 91.8 131.1)">CLR</text>
<text x="94.4" y="129">Q</text>
<text x="97.9" y="128.2">8</text>
<text x="128.7" y="128.2">15</text>
<text x="128.7" y="131.6">10</text>
<text x="129.5" y="129.9">1</text>
<text x="132.8" y="129">A</text>
<text x="132.8" y="130.7">B</text>
<text x="142.6" y="129">QA</text>
<text x="142.7" y="130.7">QB</text>
<text x="147" y="128.2">3</text>
<text x="147" y="129.9">2</text>
<text x="147" y="131.6">6</text>
<text x="167.6" y="131.6">14</text>
<text x="168.5" y="128.2">5</text>
<text x="168.5" y="129.9">3</text>
<text x="171.7" y="129">A1</text>
<text x="171.7" y="130.7">A2</text>
<text x="178.4" y="129">C4</text>
<text x="182.5" y="128.2">9</text>
<text x="182.5" y="131.6">4</text>
<text x="209.8" y="126.5">*</text>
<text x="209.8" y="128.2">* 11</text>
<text x="209.8" y="129.9">* 14</text>
<text x="212.5" y="126.5">5</text>
<text x="215.7" y="127.3">2A</text>
<text x="215.7" y="129">3A</text>
<text x="215.7" y="130.7">4A</text>
<text x="222.5" y="127.3">2Y</text>
<text x="222.5" y="129">3Y</text>
<text x="222.5" y="130.7">4Y</text>
<text x="226.6" y="126.5">7</text>
<text x="226.6" y="128.2">9</text>
<text x="226.6" y="129.9">12</text>
<text x="271.1" y="128.5">4</text>
<text x="91" y="135.1" transform="rotate(-90 91 135.1)">13</text>
<text x="96.7" y="135.1">74LS74</text>
<text x="96.7" y="133.4">U6</text>
<text x="128.7" y="136.7">11</text>
<text x="129.5" y="133.3">9</text>
<text x="132.8" y="132.4">C</text>
<text x="132.8" y="134.1">D</text>
<text x="132.8" y="137.5">/LOAD</text>
<text x="141.1" y="137.5">/RCO</text>
<text x="142.5" y="134.1">QD</text>
<text x="142.6" y="132.4">QC</text>
<text x="147" y="133.3">7</text>
<text x="147" y="136.7">13</text>
<text x="167.6" y="133.3">12</text>
<text x="168.5" y="136.7">6</text>
<text x="171.7" y="132.4">A3</text>
<text x="171.7" y="134.1">A4</text>
<text x="171.7" y="137.5">B1</text>
<text x="178.5" y="132.4">S1</text>
<text x="178.5" y="134.1">S2</text>
<text x="178.5" y="135.8">S3</text>
<text x="178.5" y="137.5">S4</text>
<text x="182.5" y="133.3">1</text>
<text x="182.5" y="135">13</text>
<text x="182.5" y="136.7">10</text>
<text x="211.7" y="136.7">10</text>
<text x="212.5" y="133.3">3</text>
<text x="212.5" y="135">6</text>
<text x="215.7" y="134.1">1B</text>
<text x="215.7" y="135.8">2B</text>
<text x="215.7" y="137.5">3B</text>
<text x="128.7" y="138.3">14</text>
<text x="129.5" y="140">5</text>
<text x="129.5" y="141.7">4</text>
<text x="132.8" y="140.9">D/U</text>
<text x="132.8" y="139.2">CLK</text>
<text x="132.8" y="142.6">/CTEN</text>
<text x="138.3" y="139.2">MAX/MIN</text>
<text x="147" y="138.3">12</text>
<text x="167.6" y="140">15</text>
<text x="167.6" y="141.7">11</text>
<text x="168.5" y="138.3">2</text>
<text x="171.7" y="139.2">B2</text>
<text x="171.7" y="140.9">B3</text>
<text x="171.7" y="142.6">B4</text>
<text x="211.7" y="138.3">13</text>
<text x="211.7" y="143.4">15</text>
<text x="212.5" y="141.7">1</text>
<text x="215.7" y="139.2">4B</text>
<text x="215.7" y="142.6">SELECT</text>
<text x="145.8" y="147">74LS191</text>
<text x="145.8" y="145.3">U8</text>
<text x="168.5" y="145.1">7</text>
<text x="171.7" y="146">C0</text>
<text x="181.4" y="148.7">U10</text>
<text x="215.7" y="144.3">/OE</text>
<text x="225.4" y="148.7">74LS257</text>
<text x="225.4" y="147">U</text>
<text x="181.4" y="150.4">74LS283</text>
<text x="10.3" y="162.4">5</text>
<text x="271.1" y="162.4">5</text>
<text x="26.9" y="187.5">A</text>
<text x="60.8" y="187.5">B</text>
<text x="94.7" y="187.5">C</text>
<text x="128.5" y="187.5">D</text>
<text x="162.4" y="187.5">E</text>
<text x="196.3" y="187.5">F</text>
<text x="230.1" y="187.5">G</text>
<text x="264" y="187.5">H</text>
</g>
</svg>
